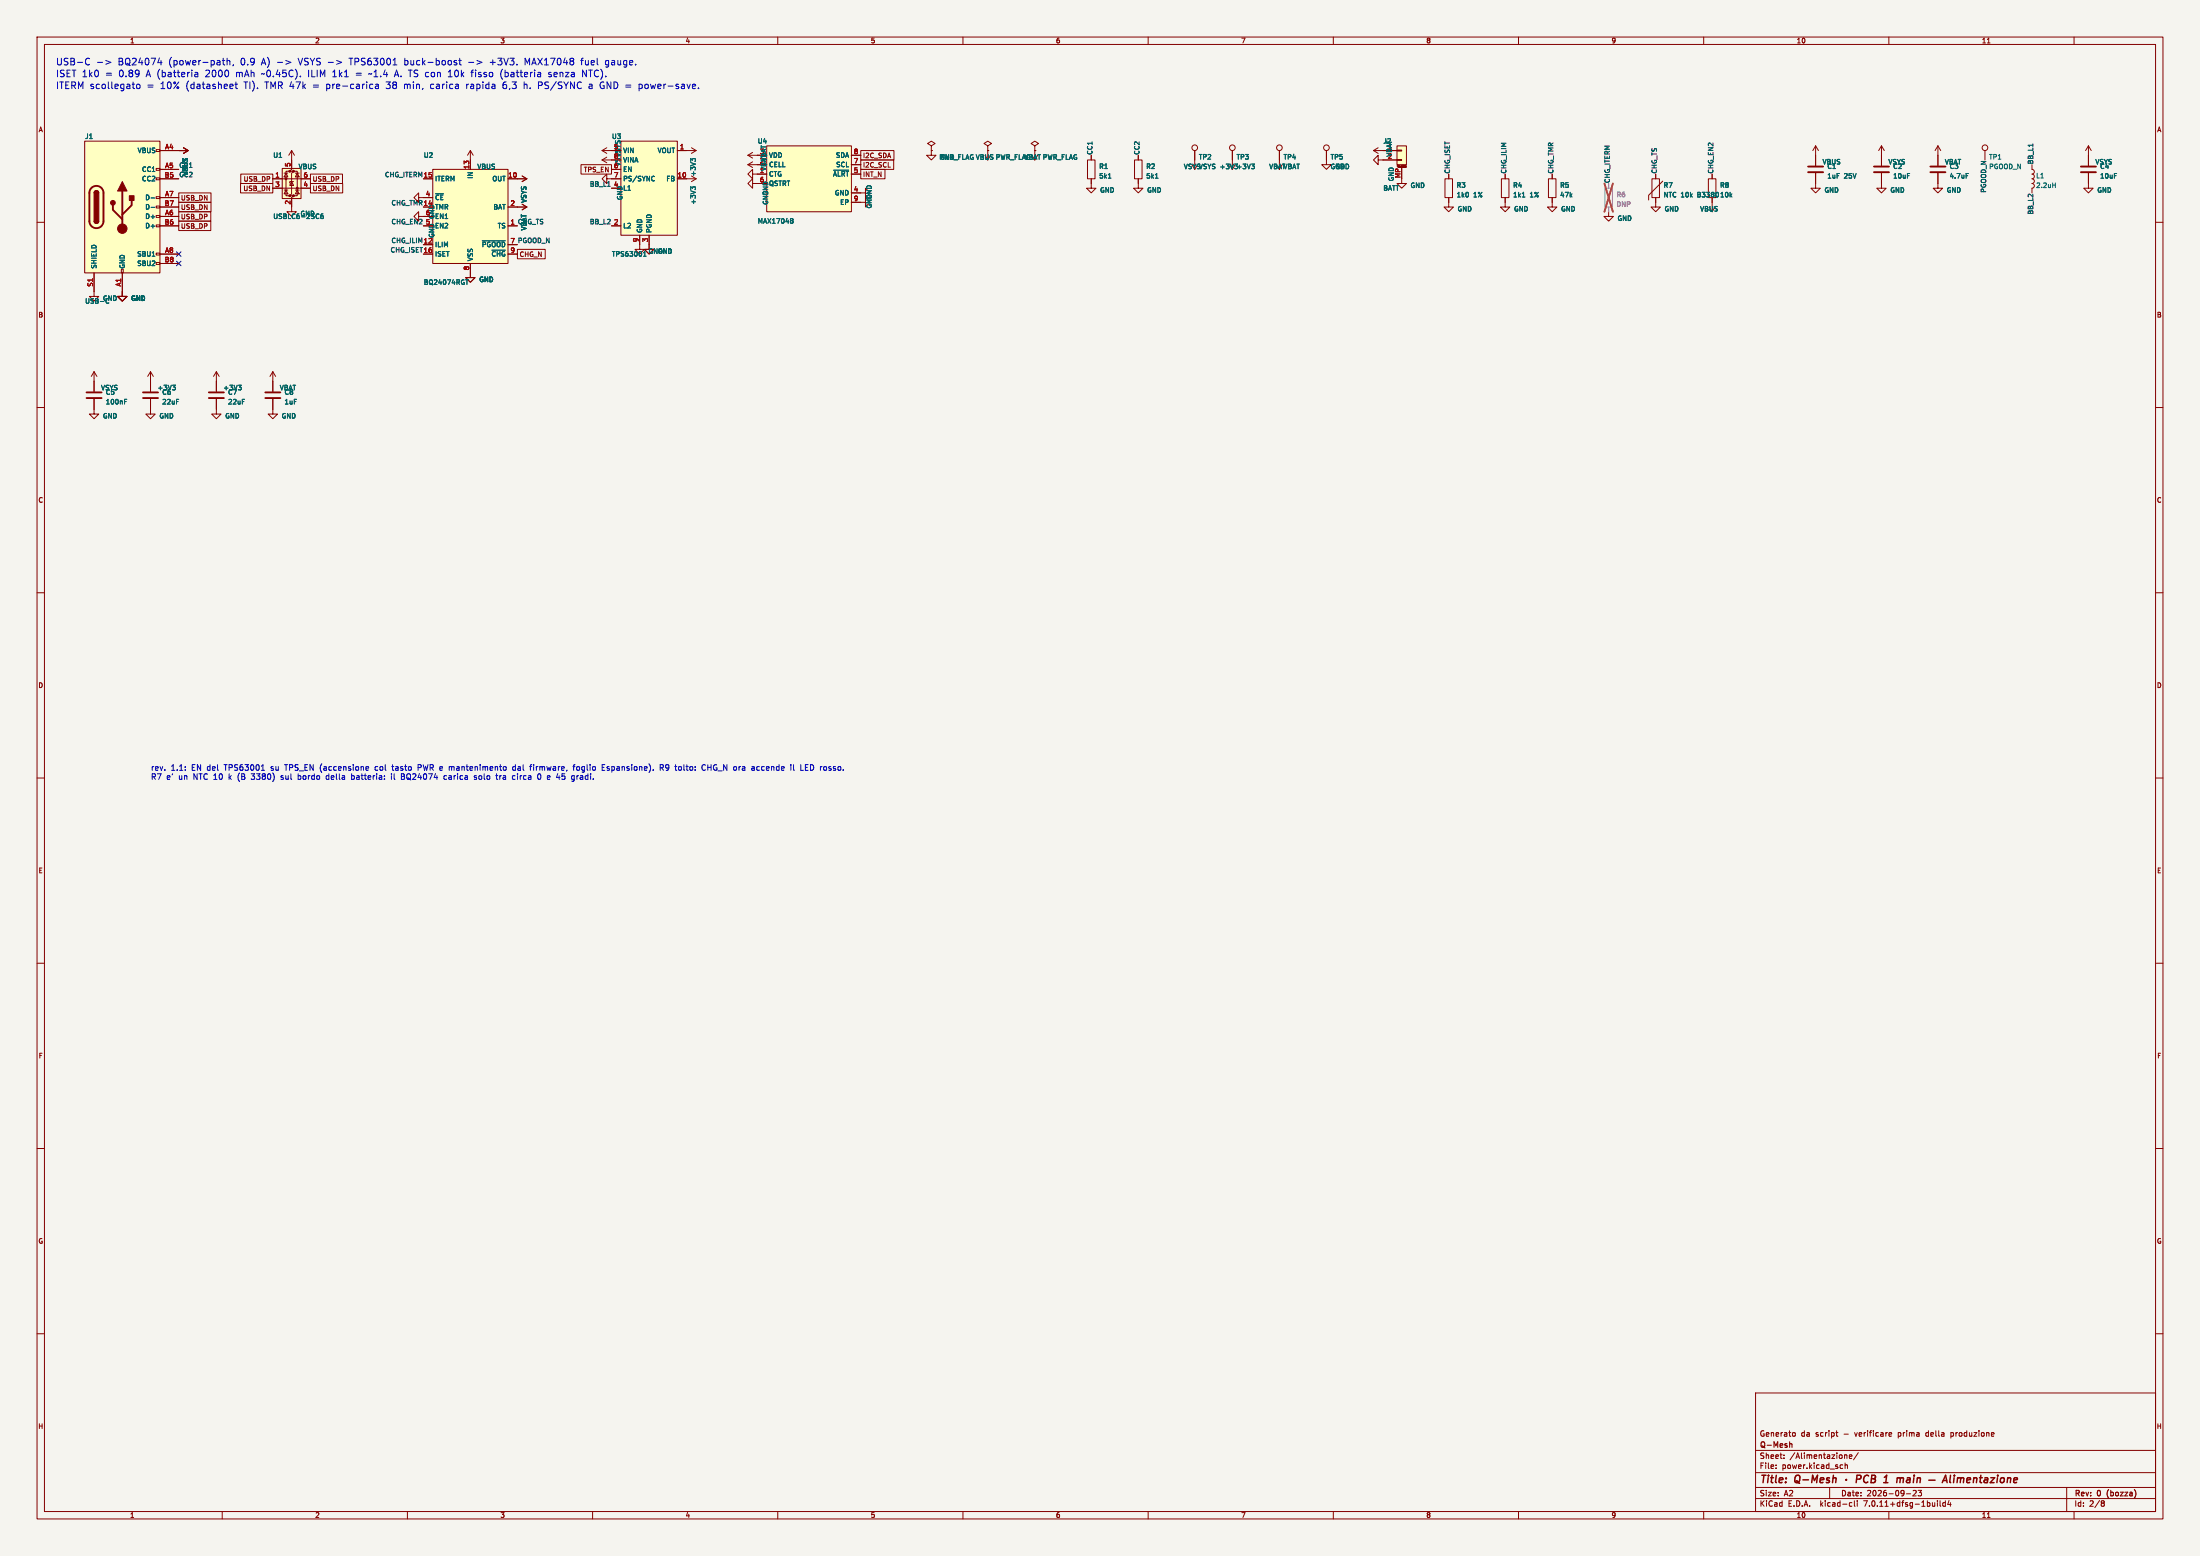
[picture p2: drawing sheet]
<svg xmlns="http://www.w3.org/2000/svg" width="594mm" height="420mm" viewBox="0 0 594 420" stroke-linecap="round" stroke-linejoin="round" font-family="sans-serif">
<path d="M0 0h594v420h-594z" fill="#f5f4ef" stroke="#f5f4ef" stroke-width=".27"/>
<g fill="none" stroke="#840000" stroke-width=".27">
<path d="M10 10h574v400h-574zM12 12h570v396h-570zM60 10v2M110 10v2M160 10v2M210 10v2M260 10v2M310 10v2M360 10v2M410 10v2M460 10v2M510 10v2"/>
<path d="M536.6 11.6h.7M560 10v2M22.9 38.1h20.3v35.6h-20.3zM49.5 39.9l1.3 .7M163.8 39.9l-1.2 .7M167.6 38.1h15.3v25.4h-15.3zM186.7 39.9l1.3 .7M207 39.4h22.9v17.8h-22.9zM251.5 39.4l1-.7-1-.6-1.1 .6 1.1 .7v1.2M266.7 39.4l1-.7-1-.6-1 .6 1 .7v1.2M279.4 39.4l1-.7-1-.6-1 .6 1 .7v1.2M372.1 39.9l-1.3 .7"/>
<path d="M377.2 39.4h2.5v5.1h-2.5zM490.2 39.4l-.7 1.2M490.2 39.4v5.3M490.2 39.4l.8 1.2M508 39.4v5.3M508 39.4l-.8 1.2M508 39.4l.8 1.2M523.2 39.4l-.7 1.2M523.2 39.4v5.3M523.2 39.4l.8 1.2M563.9 39.4l-.8 1.2M563.9 39.4v5.3"/>
<path d="M563.9 39.4l.7 1.2M10 60h2M25.4 59.7l.2 .4 .4 .2 .5-.2 .2-.4M25.4 52.1l.2-.5 .4-.2 .5 .2 .2 .5M42.2 58.2h1v.5h-1zM42.2 55.6h1v.5h-1zM42.2 53.1h1v.5h-1zM42.2 48h1v.5h-1zM42.2 45.5h1v.5h-1zM42.2 40.4h1v.5h-1zM43.2 48.3h5.1M43.2 55.9h5.1"/>
<path d="M43.2 53.3h5.1M43.2 58.4h5.1M43.2 40.6h7.6M43.2 45.7h5.1M48.3 52.1h8.7v2.5h-8.7zM48.3 54.6h8.7v2.6h-8.7zM48.3 59.7h8.6v2.5h-8.6zM48.3 57.2h8.6v2.5h-8.6zM50.8 40.6l-1.3 .8M64.9 49.5h8.8v2.6h-8.8zM65 47h8.7v2.5h-8.7zM73.7 48.3h10.1"/>
<path d="M73.7 50.8h10.1M76.2 45.5h5.1v8.1h-5.1zM76.7 51.3h1M76.7 46.7h1M77.2 46.7l.5 1.1h-1zM77.2 51.3l.5 1h-1zM78.2 46.2h-1v6.6h1M78.7 49l.5 1h-1zM78.7 40.6v5.1l-.5 .5h1l-.5 .5v5.6l-.5 .5h1l-.5 .5v3.9h1.3l-1.3 1.2-1.2-1.2h1.2M78.7 40.6l-.7 1.3M78.7 40.6l.8 1.3M79.2 49h-1v.4"/>
<path d="M79.2 46.2h1.1v6.6h-1.1M79.8 51.3h1M79.8 46.7h1M80.3 51.3l.5 1h-1zM80.3 46.7l.5 1.1h-1zM83.8 49.5h8.7v2.6h-8.7zM83.8 47h8.7v2.5h-8.7zM113 53.3v-1.2l-1.2 1.2 1.2 1.3v-1.3h3.8M113 58.4v-1.2l-1.2 1.2 1.2 1.3v-1.3h3.8M114.3 48.3h2.5M114.3 55.9h2.5M116.8 45.7h20.4v25.4h-20.4z"/>
<path d="M127 40.6v5.1M127 40.6l-.8 1.3M127 40.6l.8 1.3M137.2 48.3h5M137.2 55.9h5M141 55.1l1.2 .8M141 47.5l1.2 .8M142.2 55.9l-1.2 .7M142.2 48.3l-1.2 .7M156.9 44.5h8.2v2.5h-8.2zM162.6 40.6h5M162.6 43.2h5"/>
<path d="M162.6 40.6l1.2 .8M162.6 43.2l1.2 .7M163.8 48.3v-1.3l-1.2 1.3 1.2 1.2v-1.2h3.8M163.8 42.4l-1.2 .8M165.1 50.8h2.5M165.1 45.7h2.5M182.9 48.3h5.1l-1.3 .7M182.9 40.6h5.1M188 40.6l-1.3 .8M201.9 44.5l1.3 .7M201.9 44.5h5.1M201.9 41.9h5.1"/>
<path d="M201.9 41.9l1.3 .8M203.2 49.5v-1.2l-1.3 1.2 1.3 1.3v-1.3h3.8M203.2 47v-1.3l-1.3 1.3 1.3 1.3v-1.3h3.8M203.2 43.7l-1.3 .8M203.2 41.1l-1.3 .8M229.9 52.1h3.8v-1.3l1.2 1.3-1.2 1.2v-1.2M229.9 54.6h3.8v-1.3l1.2 1.3-1.2 1.3v-1.3M229.9 44.5h2.5M229.9 47h2.5M229.9 41.9h2.5M232.4 45.7h6.5v2.6h-6.5zM232.4 43.2h8.9v2.5h-8.9z"/>
<path d="M232.4 40.6h9v2.6h-9zM251.5 40.6v1.3h1.2l-1.2 1.3-1.3-1.3h1.3M251.5 40.6h.1M266.7 40.6h.1M266.7 40.6v2.6M279.4 40.6h.1M279.4 40.6v2.6M293.6 43.2h2.1v5.1h-2.1zM294.6 48.3v2.5h1.3l-1.3 1.3-1.2-1.3h1.2M294.6 41.9v1.3M306.3 43.2h2.1v5.1h-2.1zM307.3 48.3v2.5h1.3l-1.3 1.3-1.2-1.3h1.2"/>
<path d="M307.3 41.9v1.3M322.6 40.6v5.1M332.7 40.6v5.1M345.4 40.6v5.1M358.1 40.6v3.9h1.3l-1.3 1.2-1.2-1.2h1.2M370.8 40.6h6.4M370.8 40.6l1.3 .8M372.1 43.2v-1.3l-1.3 1.3 1.3 1.3v-1.3h5.1M377.2 43.1h1.3v.2h-1.3zM377.2 40.5h1.3v.3h-1.3zM377.4 45.2h2.1M378.5 45.2v4.3h1.2l-1.2 1.3-1.3-1.3h1.3"/>
<path d="M379.5 45.1h.1M379.5 45h.1M379.5 44.8h.1M379.6 45.1h.1M379.6 44.7l-.1 .1M379.6 44.7v.1M379.6 44.7v.4M390.1 48.3h2.1v5h-2.1zM391.2 53.3v2.6h1.2l-1.2 1.3-1.3-1.3h1.3M391.2 47v1.3M405.4 48.3h2v5h-2zM406.4 53.3v2.6h1.3l-1.3 1.3-1.3-1.3h1.3"/>
<path d="M406.4 47v1.3M418.1 48.3h2v5h-2zM419.1 53.3v2.6h1.3l-1.3 1.3-1.3-1.3h1.3M419.1 47v1.3M434.3 57.2v1.2h1.3l-1.3 1.3-1.2-1.3h1.2M446 48.3h2.1v5h-2.1zM447 53.3v2.6h1.3l-1.3 1.3-1.2-1.3h1.2M447 47v1.3M448.9 48.9l-3.8 3.8v1.3M461.3 48.3h2v5h-2zM462.3 47v1.3M462.3 53.3v3.9"/>
<path d="M490.2 46.7v4.1h1.3l-1.3 1.3-1.3-1.3h1.3M508 46.7v4.1h1.3l-1.3 1.3-1.3-1.3h1.3M523.2 46.7v4.1h1.3l-1.3 1.3-1.2-1.3h1.2M535.9 40.6v2.6M548.6 44.5v1.2l.5 .2 .2 .5-.2 .4-.5 .2 .5 .2 .2 .4-.2 .5-.5 .2 .5 .1 .2 .5-.2 .4-.5 .2 .5 .2 .2 .5-.2 .4-.5 .2v1.3M563.9 46.7v4.1h1.2l-1.2 1.3-1.3-1.3h1.3M582 60h2M25.4 73.7v6.3h1.3l-1.3 1.3-1.3-1.3h1.3M32.8 72.6h.5v1.1h-.5zM33 73.7v6.3h1.3l-1.3 1.3-1.3-1.3h1.3M42.2 70.9h1v.5h-1zM42.2 68.3h1v.5h-1z"/>
<path d="M42.2 60.7h1v.5h-1zM43.2 61h5.1M43.2 68.6h5.1M43.2 71.1h5.1M114.3 61h2.5M114.3 66h2.5M114.3 68.6h2.5M127 71.1v3.8h1.3l-1.3 1.3-1.3-1.3h1.3M137.2 61h2.5M137.2 66h2.5M137.2 68.6h2.5M139.7 67.3h7.5v2.6h-7.5z"/>
<path d="M165.1 61h2.5M172.7 63.5v3.8h1.3l-1.3 1.3-1.3-1.3h1.3M175.3 63.5v3.8h1.2l-1.2 1.3-1.3-1.3h1.3M10 110h2M25.4 107.7v4.1h1.3l-1.3 1.2-1.3-1.2h1.3M25.4 100.3l-.8 1.3M25.4 100.3v5.4M25.4 100.3l.8 1.3M40.6 107.7v4.1h1.3l-1.3 1.2-1.2-1.2h1.2M40.6 100.3l-.7 1.3M40.6 100.3v5.4M40.6 100.3l.8 1.3"/>
<path d="M58.4 107.7v4.1h1.3l-1.3 1.2-1.3-1.2h1.3M58.4 100.3v5.4M58.4 100.3l-.7 1.3M58.4 100.3l.8 1.3M73.7 107.7v4.1h1.2l-1.2 1.2-1.3-1.2h1.3M73.7 100.3l-.8 1.3M73.7 100.3v5.4M73.7 100.3l.7 1.3M582 110h2M10 160h2M582 160h2M10 210h2"/>
<path d="M582 210h2M10 260h2M582 260h2M10 310h2M582 310h2M10 360h2M474 376h108v32h-108zM582 360h2M474 397.5h108M474 391.5h108M479.5 396.2v.2M479.5 395.4v.2"/>
<path d="M481.7 393.5v.2M481.7 392.7v.2M484.2 386.7l.5 .3v.5l-.5 .2M495.7 386.7h.5M495.9 387.5l.3 .2M497.1 395.4h.4M497.5 396.3l-.4 .1M498.2 395.5l.5-.1 .1 1M498.2 394.9v1.5M498.2 392.7l.5 .2v.8M499.3 393.2l.7-.2v-.3h-.5l-.2 .2 .1 .7h.6M501.7 392.1l-1.2 1.9"/>
<path d="M510.1 386.7h.4l.2 .3-.7 .2M510.1 387.6h.6M526.7 386.7v1.5M526.7 387.6l.2 .1M526.9 386.7h-.2M538.3 386.7l.1 .3-.7 .2M60 408v2M110 408v2M160 408v2M210 408v2M260 408v2M310 408v2"/>
<path d="M360 408v2M410 408v2M460 408v2M474 404.5h108M474 401.5h108M494 401.5v3M499.6 405.6h.4M500 406.5l-.4 .1M500.7 405.1v1.3l.2 .2M501.5 405.1v.1M501.5 405.6v1M510 408v2"/>
<path d="M514.7 403.2h1.2M516.5 402.4l.6-.1 .3 .4-.9 1.1h.9M517.9 402.3h.9l-.5 .5 .4 .2v.6l-.2 .2-.6-.2M523.1 405.1v.1M523.1 405.6v1M523.8 405.1v1.3l.2 .2M525.2 405.6h-.4l-.3 .3 .2 .6h.5M525.2 405.1v1.5M526.2 405l-.3 1.1h.9M526.6 405.6v1M536.6 409.6h.7M558 401.5v6.5"/>
<path d="M560 408v2M567.6 405.1l.6 .3-.3 .3M567.6 405.7h.3M567.9 405.7l.3 .6-.6 .3"/>
<circle cx="322.6" cy="39.9" r=".76"/>
<circle cx="332.7" cy="39.9" r=".76"/>
<circle cx="345.4" cy="39.9" r=".76"/>
<circle cx="358.1" cy="39.9" r=".76"/>
<circle cx="535.9" cy="39.9" r=".76"/>
</g>
<g fill="none" stroke="#840000" stroke-width=".4">
<path d="M498.5 399.3v.2M501.3 399.2l.9-.1 .3-.2-.1-.5-.2-.2h-.8l-.2 2M504.5 398.4a.96 .96 0 0 0-1.3 .5 .96 .96 0 0 0 .7 1.3l.4-.2M505.3 399.1h.7M505.4 398.2h.7l.3 .4-.4 .5 .3 .2 .1 .5-.5 .4h-.7zM508.8 398.8l.6-.6-.2 2M513.4 398.9l.6 .2-.2 1.1M524.7 399.6h.9M526.6 398.2l-.2 1.7 .3 .3M527.6 398.9l-.2 1.3M527.7 398.2v.2M528.5 399.1l.6-.2 .3 .2"/>
<path d="M528.6 398.9l-.2 1.3M529.4 399.1a.5 .5 0 0 1 .8-.1l-.1 1.2M529.4 399.1l-.1 1.1M531.1 399.5l.9-.2v-.3h-.8l-.2 .9 .3 .3 .5-.1M532.9 399.1l.3-.2 .5 .1-.1 1.2M532.9 398.9l-.1 1.3M534.5 398.9h.7M534.8 398.2l-.2 1.7 .5 .3M535.9 399h.7v1.2M536.7 399.3l-.7 .1-.3 .3 .2 .5 .7-.1M537.5 398.9h1.1l-1.3 1.3h1.1M539.3 398.9l-.1 1.3"/>
<path d="M539.4 398.2v.2M540.3 399.1l.3-.2 .5 .2v.7l-.2 .3-.5 .1-.3-.2zM542.1 399.1l.3-.2 .4 .1v1.2M542.1 398.9l-.2 1.3M543.7 399.5l1-.2-.1-.3h-.7l-.2 .9 .2 .3 .6-.1M508.6 400.2h1.1M524.4 400.2l.9-2 .4 2"/>
</g>
<path d="M483.2 389.8l.6-.1v1" fill="none" stroke="#840000" stroke-width=".3"/>
<g fill="none" stroke="#840000" stroke-width=".51">
<path d="M24.7 50.7a1.91 1.91 0 0 1 2.1-.4 1.91 1.91 0 0 1 1.1 1.8v7.6a1.91 1.91 0 0 1-1.9 1.9 1.91 1.91 0 0 1-1.9-1.9v-7.8zM30.5 55.4v1.2l2.5 2.6M33 51.6v10.1M35.6 54.1v1.3l-2.6 2.5M488.2 46.5h4.1M488.2 45h4.1M506 46.5h4M506 45h4M521.2 46.5h4.1M521.2 45h4.1M561.8 46.5h4.1M561.8 45h4.1"/>
<path d="M23.4 107.4h4M23.4 105.9h4M38.6 107.4h4.1M38.6 105.9h4.1M56.4 107.4h4.1M56.4 105.9h4.1M71.6 107.4h4.1M71.6 105.9h4.1"/>
</g>
<g fill="none" stroke="#006464" stroke-width=".27">
<path d="M40.8 53.4h1M40.8 56h1M87.2 57.7l-.5 .3-.1 .8 .2 .2 .5-.1-.1-.6-.4-.1-.2 .3M176.4 47.6l.3 .1M176.7 48.7l-.3 .1M187 43.2l-.5-.4v.8M187 50.8l-.5-.4v.8M187 50.7l.2-.3 .6 .3M187 43l.2-.2 .6 .2M213.7 59l.4 .2-.2 .3M213.7 59.5h.2M213.9 59.5l.2 .5-.4 .3"/>
<path d="M225 45.9h4.1M299.2 48.1h.8M311.9 48.1h.8M337.9 44.3h.8l-.4 .5M338.4 44.8l.3 .2-.3 .6M411 53.2h.7M530.9 46.8h.6M554.2 50h.8M555 49.4v1.2M125.7 75.5h.7M130.2 65h6.2M132.8 67.5h3.6"/>
<path d="M173.7 69.2h.8M173.7 68.3l.4-.4v1.3M33.6 108.4h.4M33.6 107.8h.6M46.6 104h.8l-.5 .5M47.1 104.5l.3 .2-.3 .5M64.3 104h.8l-.4 .5M64.9 104.5l.2 .2-.2 .5"/>
</g>
<path d="M433.3 50.8h2.1v5.1h-2.1zM434.3 49.5v1.3M434.3 55.9v1.3" fill="none" stroke="#9c9b98" stroke-width=".27"/>
<path d="M433.2 49.5l2.3 7.7M435.5 49.5l-2.3 7.7" fill="none" stroke="#eb3a3d" stroke-width=".46"/>
<g fill="#ffffc2" stroke="#ffffc2" stroke-width=".27">
<path d="M116.8 45.7h20.4v25.4h-20.4z"/>
<path d="M167.6 38.1h15.3v25.4h-15.3z"/>
<path d="M377.2 39.4h2.5v5.1h-2.5z"/>
<path d="M76.2 45.5h5.1v8.1h-5.1z"/>
<path d="M207 39.4h22.9v17.8h-22.9z"/>
<path d="M22.9 38.1h20.3v35.6h-20.3z"/>
</g>
<g fill="#840000" stroke="#840000" stroke-width=".27">
<path d="M25.4 59.7h1.3l-.2 .4-.5 .2-.4-.2z"/>
<path d="M25.4 52.1h1.3v7.6h-1.3z"/>
<path d="M25.6 51.6l.7-.1 .4 .6h-1.3z"/>
<path d="M33 49l1.3 2.6h-2.6z"/>
<path d="M34.9 52.8h1.3v1.3h-1.3z"/>
<circle cx="77.2" cy="48.3" r=".25"/>
<circle cx="78.2" cy="52.8" r=".25"/>
<circle cx="78.2" cy="46.2" r=".25"/>
<circle cx="79.2" cy="52.8" r=".25"/>
<circle cx="79.2" cy="46.2" r=".25"/>
<circle cx="80.3" cy="50.8" r=".25"/>
<circle cx="30.5" cy="54.7" r=".63"/>
<circle cx="33" cy="61.7" r="1.27"/>
</g>
<path d="M548.9 38.8v.8M164 50.3h.8" fill="none" stroke="#0f0f0f" stroke-width=".27"/>
<g fill="none" stroke="#0000c2" stroke-width=".27">
<path d="M23.4 15.8l.8 .1M24.2 17.4h-.8M26.3 16.8h1.4M28.6 16.3l1.3 .5-1.3 .6M42.6 16.9h1.1M43.5 16.3v1.2M52.6 19.6h.7l.1 1.1M53.4 19.9l-.6 .1-.2 .3M60 16.3h.7M60.3 17.3l.4 .2M61.3 16.5l.3-.2 .4 .1 .1 1.1M61.3 15.7v1.8"/>
<path d="M63 17.4l-.2 .4M77.2 16.3l1.3 .5-1.3 .6M90.9 16.3l1.3 .5-1.3 .6M99.8 19.9l-.3 .1M106.1 17.5h1.1M107.1 18.9l-.6 1.8M121.6 18.9l-.6 .5M122.7 16.8l.7 .4-.1 .2-.5 .1M122.7 16.4h.6M123.9 16.3h.7M124.1 15.7v1.6l.5 .2M126.5 16.8h1.4"/>
<path d="M127.1 19.5h.7M127.8 18.9l-.4 .3v1.5M128.8 16.3l1.3 .5-1.3 .6M135.7 18.7a2.06 2.06 0 0 0 0 2.7M142.4 17l-.6-1.3v1.8M148.8 19.6l-.4-.1-.3 .3 .1 .2 .6 .2M156.8 16.3h.7M163.6 18l.1 .1M163.8 16.3l-.3 .4v.5l.3 .3M35.7 22.7h.7M36.2 23.9h.2M37 22.8l.5-.1 .3 .4v.5l-.3 .3-.5-.1-.1-.2z"/>
<path d="M52.6 20.5l.2 .2 .6-.1M63.4 22.7h.7M63.7 22.1v1.6l.4 .2M100.5 22.7l.1 .1M100.6 23.8l-.1 .1M101.4 22.8h.7l.1 1.1M102.2 23.1l-.6 .1-.3 .3 .3 .4 .6-.1M121 20.7h1.1M126 22.7v1.2M126.1 22.9l-.1 .2M136 22.9l-.2 .2M136 22.3l-.2 .6 .2 .9"/>
<path d="M141.5 22.1v1.8M141.8 22.7l-.3 .2M145.4 22.1v1.8M145.4 23.1h.7M148.1 20.6h.7M157.3 20.7v-1.8l1 1.8M159.6 22.7l-.5 .1M159.7 23.2h-.4l-.3 .3 .1 .3 .6 .1M172.6 22.8h.6M172.6 23.8h.6M172.6 22.7v1.8M188.6 23.7v.2"/>
<path d="M67.8 210.2l.2 .2M70.6 207.9h.8M75.9 210.3l.4 .1M76.1 209.4l-.2 .2 .2 .3M80.5 210.3l.4 .1M80.5 208.9v1.5M80.9 209.4h-.4M88.6 209.4l-.5 .2v.6l.5 .2M95 209.4l.6 .1M95 208.9v1.5M95.6 210.2l-.6 .1M99 206.9l.5 .1v.3l-.7 .1"/>
<path d="M99.5 207.8l-.5 .1M101.6 206.9l-.3 .3v.4l.3 .3M105.7 208.9v.1M105.7 209.4v1M105.8 206.9h.5M106 206.4v1.3l.2 .2M106.4 208.9v1.3l.2 .2M108.4 208.9v1.5l.8-.2v-.3l-.3-.3M108.4 209.6h.5M108.9 208.9l.3 .2-.3 .5M112.9 207.2h.6M113.5 206.4h-.6v1.5"/>
<path d="M120.6 209.4h-.5l-.3 .2 .2 .7h.6M128.6 209.4h-.3l-.3 .2 .1 .2 .5 .1v.4h-.6M134.9 209.4v1M135.4 209.4l-.5 .2M139.1 207l-.4-.1-.3 .3 .2 .6h.5M139.1 206.4v1.5M139.7 208.9v.1M139.7 209.4v1M143 206.9h.6M143.4 206.4h.2M144.1 206.4v.1M144.1 206.9v1"/>
<path d="M146 209.1v.7l-.3 .6M154.7 206.9h.6M155.3 206.4l-.4 .2v1.3M156.2 209.4h-.3M156.2 206.9l-.5 .3 .1 .6 .4 .1M162.6 207.1h.5M163.3 206.4h-.7v1.5h.7M163.9 207.8l.1 .1M164.1 206.9l-.2 .2 .2 .3M178.3 207.2l.7-.1 .1-.6-.8-.1v1.5M178.6 207.2l.5 .7M179.9 206.5l-.2 .2 .2 .6"/>
<path d="M183.7 206.9l.3 .3M184 207.6l-.3 .3M189.8 206.5h.7M190.5 207.8h-.7M191.1 207.1h.9M191.1 206.4v1.5M204.5 207.8h.5M204.5 207h.5M214.3 207.8l.2 .1M217.5 207.9h.7M217.5 206.4h.7"/>
</g>
<path d="M47.7 70.5l1.2 1.2M47.7 68l1.2 1.2M48.9 70.5l-1.2 1.2M48.9 68l-1.2 1.2" fill="none" stroke="#000084" stroke-width=".27"/>
<g font-size="2.8" fill="#840000">
<text x="475" y="400.9">Title:</text>
<text x="484.7" y="400.9">Q-Mesh</text>
<text x="511.2" y="400.9">1</text>
<text x="515.4" y="400.9">main</text>
</g>
<g font-size="2.5" fill="#0000c2">
<text x="15" y="17.7">USB-C</text>
<text x="31.8" y="17.7">BQ24074</text>
<text x="45.5" y="17.7">(power-path,</text>
<text x="65" y="17.7">0.9</text>
<text x="70.8" y="17.7">A) -&gt;</text>
<text x="80.9" y="17.7">VSYS -&gt;</text>
<text x="94.8" y="17.7">TPS63001</text>
<text x="109.7" y="17.7">buck-boost</text>
<text x="133" y="17.7">+3V3.</text>
<text x="142.5" y="17.7">MAX17048</text>
<text x="157.9" y="17.7">fuel</text>
<text x="164.5" y="17.7">gauge.</text>
<text x="15" y="20.9">ISET 1k0</text>
<text x="28.4" y="20.9">=</text>
<text x="32.1" y="20.9">0.89</text>
<text x="39.6" y="20.9">A (batteria</text>
<text x="55.7" y="20.9">2000</text>
<text x="64" y="20.9">mAh</text>
<text x="71.1" y="20.9">~0.45C).</text>
<text x="83.7" y="20.9">ILIM</text>
<text x="90.4" y="20.9">1k1</text>
<text x="96.7" y="20.9">=</text>
<text x="100.4" y="20.9">~1.4</text>
<text x="107.5" y="20.9">A. TS con</text>
<text x="122.2" y="20.9">10k</text>
<text x="128.5" y="20.9">fisso</text>
<text x="136.4" y="20.9">(batteria</text>
<text x="149.5" y="20.9">senza</text>
<text x="158.7" y="20.9">NTC).</text>
<text x="15" y="24.2">ITERM scollegato</text>
<text x="39.6" y="24.2">=</text>
<text x="43.3" y="24.2">10%</text>
<text x="50.3" y="24.2">(datasheet</text>
<text x="66.1" y="24.2">TI).</text>
<text x="71.8" y="24.2">TMR 47k</text>
<text x="84.9" y="24.2">=</text>
<text x="88.6" y="24.2">pre-carica</text>
<text x="104.9" y="24.2">38</text>
<text x="109.8" y="24.2">min,</text>
<text x="117" y="24.2">carica</text>
<text x="126.7" y="24.2">rapida</text>
<text x="136.7" y="24.2">6,3</text>
<text x="142.5" y="24.2">h.</text>
<text x="146.4" y="24.2">PS/SYNC</text>
<text x="160.2" y="24.2">a GND =</text>
<text x="174" y="24.2">power-save.</text>
</g>
<g font-size="2.1" fill="#0000c2">
<text x="40.6" y="208.1">rev.</text>
<text x="46.1" y="208.1">1.1:</text>
<text x="51.8" y="208.1">EN del</text>
<text x="60.8" y="208.1">TPS63001</text>
<text x="73.6" y="208.1">su</text>
<text x="77.5" y="208.1">TPS_EN (accensione</text>
<text x="102.1" y="208.1">col</text>
<text x="106.9" y="208.1">tasto</text>
<text x="113.9" y="208.1">PWR e mantenimento</text>
<text x="140" y="208.1">dal</text>
<text x="144.9" y="208.1">firmware,</text>
<text x="156.7" y="208.1">foglio</text>
<text x="164.6" y="208.1">Espansione).</text>
<text x="180.4" y="208.1">R9</text>
<text x="184.7" y="208.1">tolto:</text>
<text x="192" y="208.1">CHG_N ora</text>
<text x="205.7" y="208.1">accende</text>
<text x="216.4" y="208.1">il</text>
<text x="219.3" y="208.1">LED rosso.</text>
<text x="40.6" y="210.6">R7</text>
<text x="44.9" y="210.6">e'</text>
<text x="48.3" y="210.6">un</text>
<text x="52.3" y="210.6">NTC 10</text>
<text x="62.2" y="210.6">k (B</text>
<text x="68.6" y="210.6">3380)</text>
<text x="76.7" y="210.6">sul</text>
<text x="81.4" y="210.6">bordo</text>
<text x="89.2" y="210.6">della</text>
<text x="96.2" y="210.6">batteria:</text>
<text x="109.9" y="210.6">BQ24074</text>
<text x="121.6" y="210.6">carica</text>
<text x="129.9" y="210.6">solo</text>
<text x="136" y="210.6">tra</text>
<text x="140.5" y="210.6">circa</text>
<text x="147.5" y="210.6">0</text>
<text x="150.3" y="210.6">e 45</text>
<text x="157.1" y="210.6">gradi.</text>
</g>
<g font-size="2.1" fill="#840000">
<text x="475" y="388">Generato</text>
<text x="486.2" y="388">da</text>
<text x="490.2" y="388">script</text>
<text x="497.9" y="388">-</text>
<text x="501.1" y="388">verificare</text>
<text x="512.9" y="388">prima</text>
<text x="520.5" y="388">della</text>
<text x="527.4" y="388">produzione</text>
<text x="475" y="394">Sheet:</text>
<text x="475" y="391.2">Q-Mesh</text>
<text x="483.2" y="394">/Alimentazione/</text>
<text x="475" y="396.7">File:</text>
<text x="481.1" y="396.7">power.kicad_sch</text>
<text x="475" y="406.9">KiCad</text>
<text x="475" y="404.1">Size:</text>
<text x="481.7" y="404.1">A2</text>
<text x="482.7" y="406.9">E.D.A.</text>
<text x="491.6" y="406.9">kicad-cli</text>
<text x="497" y="404.1">Date:</text>
<text x="503.5" y="406.9">7.0.11+dfsg-1build4</text>
<text x="504" y="404.1">2026-09-23</text>
<text x="560" y="404.3">Rev:</text>
<text x="560" y="406.9">Id:</text>
<text x="564.1" y="406.9">2/8</text>
<text x="566.4" y="404.3">0</text>
<text x="569.6" y="404.3">(bozza)</text>
</g>
<g font-size="1.8" fill="#840000">
<text x="35" y="11.9">1</text>
<text x="85" y="11.9">2</text>
<text x="135" y="11.9">3</text>
<text x="185" y="11.9">4</text>
<text x="235" y="11.9">5</text>
<text x="285" y="11.9">6</text>
<text x="335" y="11.9">7</text>
<text x="385" y="11.9">8</text>
<text x="435" y="11.9">9</text>
<text x="485" y="11.9">10</text>
<text x="535" y="11.9">11</text>
<text x="10.3" y="35.9">A</text>
<text x="582.3" y="35.9">A</text>
<text x="157.5" y="46.7">TPS_EN</text>
<text x="232.9" y="47.9">INT_N</text>
<text x="232.9" y="45.4">I2C_SCL</text>
<text x="232.9" y="42.9">I2C_SDA</text>
<text x="65.6" y="51.8">USB_DN</text>
<text x="65.7" y="49.2">USB_DP</text>
<text x="84.3" y="51.8">USB_DN</text>
<text x="84.3" y="49.2">USB_DP</text>
<text x="48.7" y="54.3">USB_DN</text>
<text x="48.7" y="56.8">USB_DN</text>
<text x="48.7" y="59.4">USB_DP</text>
<text x="48.7" y="61.9">USB_DP</text>
<text x="140.2" y="69.5">CHG_N</text>
<text x="10.3" y="85.9">B</text>
<text x="582.3" y="85.9">B</text>
<text x="10.3" y="135.9">C</text>
<text x="582.3" y="135.9">C</text>
<text x="10.3" y="185.9">D</text>
<text x="582.3" y="185.9">D</text>
<text x="10.3" y="235.9">E</text>
<text x="582.3" y="235.9">E</text>
<text x="10.3" y="285.9">F</text>
<text x="582.3" y="285.9">F</text>
<text x="10.3" y="335.9">G</text>
<text x="582.3" y="335.9">G</text>
<text x="10.2" y="385.9">H</text>
<text x="582.2" y="385.9">H</text>
<text x="35" y="409.9">1</text>
<text x="85" y="409.9">2</text>
<text x="135" y="409.9">3</text>
<text x="185" y="409.9">4</text>
<text x="235" y="409.9">5</text>
<text x="285" y="409.9">6</text>
<text x="335" y="409.9">7</text>
<text x="385" y="409.9">8</text>
<text x="435" y="409.9">9</text>
<text x="485" y="409.9">10</text>
<text x="535" y="409.9">11</text>
</g>
<g font-size="1.8" fill="#006464">
<text x="22.9" y="37.7">J1</text>
<text x="37.1" y="41.5">VBUS</text>
<text x="165.1" y="37.7">U3</text>
<text x="168.1" y="41.5">VIN</text>
<text x="177.5" y="41.5">VOUT</text>
<text x="204.5" y="39">U4</text>
<text x="205" y="41.7">3</text>
<text x="373.4" y="39">J2</text>
<text x="374.6" y="40.4">1</text>
<text x="38.2" y="46.6">CC1</text>
<text x="48.3" y="47.9">CC2</text>
<text x="48.3" y="45.4">CC1</text>
<text x="50.9" y="47.6" transform="rotate(-90 50.9 47.6)">VBUS</text>
<text x="73.7" y="42.8">U1</text>
<text x="80.5" y="45.8">VBUS</text>
<text x="114.3" y="42.8">U2</text>
<text x="128.8" y="45.8">VBUS</text>
<text x="167.7" y="45" transform="rotate(-90 167.7 45)">VSYS</text>
<text x="167.7" y="42.4" transform="rotate(-90 167.7 42.4)">VSYS</text>
<text x="168.1" y="46.6">EN</text>
<text x="168.1" y="44">VINA</text>
<text x="188" y="47.7" transform="rotate(-90 188 47.7)">+3V3</text>
<text x="205" y="44.2">2</text>
<text x="207.1" y="46.2" transform="rotate(-90 207.1 46.2)">VBAT</text>
<text x="207.1" y="43.7" transform="rotate(-90 207.1 43.7)">VBAT</text>
<text x="207.5" y="47.9">CTG</text>
<text x="207.5" y="45.3">CELL</text>
<text x="207.5" y="42.8">VDD</text>
<text x="224.8" y="47.9">~{ALRT}</text>
<text x="225.6" y="42.8">SDA</text>
<text x="225.7" y="45.3">SCL</text>
<text x="253.5" y="43.3">PWR_FLAGVBUS PWR_FLAG</text>
<text x="253.7" y="43.3">GND</text>
<text x="276.5" y="43.3">VBATPWR_FLAG</text>
<text x="296.7" y="45.8">R1</text>
<text x="309.4" y="45.8">R2</text>
<text x="319.5" y="45.8">VSYSVSYS +3V3 +3V3</text>
<text x="323.6" y="43.2">TP2</text>
<text x="333.7" y="43.2">TP3</text>
<text x="342.6" y="45.8">VBATVBAT</text>
<text x="346.4" y="43.2">TP4</text>
<text x="359.1" y="43.2">TP5</text>
<text x="359.1" y="45.8">GND</text>
<text x="360.4" y="45.8">GND</text>
<text x="374.6" y="42.9">2</text>
<text x="492" y="44.6">VBUS</text>
<text x="493.3" y="45.8">C1</text>
<text x="509.8" y="44.6">VSYS</text>
<text x="511" y="45.8">C2</text>
<text x="525" y="44.6">VBAT</text>
<text x="526.3" y="45.8">C3</text>
<text x="536.9" y="43.2">TP1</text>
<text x="536.9" y="45.8">PGOOD_N</text>
<text x="565.7" y="44.6">VSYS</text>
<text x="566.9" y="45.8">C4</text>
<text x="38.2" y="49.1">CC2</text>
<text x="117.3" y="49.1">ITERM</text>
<text x="127.9" y="48.4" transform="rotate(-90 127.9 48.4)">IN</text>
<text x="132.8" y="49.1">OUT</text>
<text x="168.1" y="51.7">L1</text>
<text x="168.1" y="49.1">PS/SYNC</text>
<text x="179.8" y="49.1">FB</text>
<text x="205" y="49.3">6</text>
<text x="207.5" y="50.4">QSTRT</text>
<text x="207.6" y="52.9" transform="rotate(-90 207.6 52.9)">GND</text>
<text x="225.3" y="52.9">GND</text>
<text x="235.5" y="53.9" transform="rotate(-90 235.5 53.9)">GND</text>
<text x="296.7" y="48.4">5k1</text>
<text x="296.9" y="52.2">GND</text>
<text x="309.4" y="48.4">5k1</text>
<text x="309.6" y="52.2">GND</text>
<text x="373.4" y="51.7">BATT</text>
<text x="376.5" y="49.1" transform="rotate(-90 376.5 49.1)">GND</text>
<text x="380.7" y="50.9">GND</text>
<text x="393.2" y="50.9">R3</text>
<text x="393.2" y="53.5">1k0</text>
<text x="397.8" y="53.5">1%</text>
<text x="408.4" y="50.9">R4</text>
<text x="408.4" y="53.5">1k1</text>
<text x="413" y="53.5">1%</text>
<text x="421.1" y="50.9">R5</text>
<text x="421.1" y="53.5">47k</text>
<text x="449.1" y="50.9">R7</text>
<text x="449.1" y="53.5">NTC 10k</text>
<text x="458.4" y="53.5">B3380</text>
<text x="464.3" y="50.9">R8</text>
<text x="464.3" y="53.5">10k</text>
<text x="492.5" y="52.2">GND</text>
<text x="493.3" y="48.4">1uF</text>
<text x="497.9" y="48.4">25V</text>
<text x="510.3" y="52.2">GND</text>
<text x="511" y="48.4">10uF</text>
<text x="525.5" y="52.2">GND</text>
<text x="526.3" y="48.4">4.7uF</text>
<text x="549.6" y="48.3">L1</text>
<text x="549.6" y="50.9">2.2uH</text>
<text x="566.2" y="52.2">GND</text>
<text x="566.9" y="48.4">10uF</text>
<text x="39.1" y="59.3">D+</text>
<text x="39.1" y="54.2">D-</text>
<text x="39.1" y="56.7">D-</text>
<text x="73.7" y="59.3">USBLC6-2SC6</text>
<text x="81" y="58.5">GND</text>
<text x="117.3" y="56.7">TMR</text>
<text x="117.3" y="54.2">~{CE}</text>
<text x="117.3" y="59.3">EN1</text>
<text x="133.1" y="56.7">BAT</text>
<text x="142.3" y="54.9" transform="rotate(-90 142.3 54.9)">VSYS</text>
<text x="168.2" y="54.1" transform="rotate(-90 168.2 54.1)">GND</text>
<text x="188" y="55.4" transform="rotate(-90 188 55.4)">+3V3</text>
<text x="207.6" y="55.4" transform="rotate(-90 207.6 55.4)">GND</text>
<text x="226.7" y="55.5">EP</text>
<text x="235.5" y="56.4" transform="rotate(-90 235.5 56.4)">GND</text>
<text x="393.4" y="57.3">GND</text>
<text x="408.7" y="57.3">GND</text>
<text x="421.4" y="57.3">GND</text>
<text x="436.6" y="59.8">GND</text>
<text x="449.3" y="57.3">GND</text>
<text x="458.9" y="57.3">VBUS</text>
<text x="39.1" y="61.8">D+</text>
<text x="117.3" y="61.8">EN2</text>
<text x="117.4" y="64.3" transform="rotate(-90 117.4 64.3)">GND GND</text>
<text x="134.3" y="61.8">TS</text>
<text x="142.3" y="62.3" transform="rotate(-90 142.3 62.3)">VBAT</text>
<text x="168.1" y="61.8">L2</text>
<text x="173.6" y="63" transform="rotate(-90 173.6 63)">GND</text>
<text x="176.1" y="63" transform="rotate(-90 176.1 63)">PGND</text>
<text x="204.5" y="60.6">MAX17048</text>
<text x="36.9" y="69.4">SBU1</text>
<text x="36.9" y="72">SBU2</text>
<text x="117.3" y="66.9">ILIM</text>
<text x="117.3" y="69.4">ISET</text>
<text x="127.9" y="70.6" transform="rotate(-90 127.9 70.6)">VSS</text>
<text x="130" y="66.9">~{PGOOD}</text>
<text x="132.6" y="69.4">~{CHG}</text>
<text x="165.1" y="69.4">TPS63001</text>
<text x="175" y="68.7">GND</text>
<text x="177.5" y="68.7">GND</text>
<text x="26.3" y="72.6" transform="rotate(-90 26.3 72.6)">SHIELD</text>
<text x="33.9" y="72.6" transform="rotate(-90 33.9 72.6)">GND</text>
<text x="114.3" y="77.1">BQ24074RGT</text>
<text x="129.3" y="76.3">GND</text>
<text x="22.9" y="82.1">USB-C</text>
<text x="27.7" y="81.4">GND</text>
<text x="35.3" y="81.4">GND</text>
<text x="27.2" y="105.5">VSYS</text>
<text x="28.4" y="106.7">C5</text>
<text x="42.4" y="105.5">+3V3</text>
<text x="43.7" y="106.7">C6</text>
<text x="60.2" y="105.5">+3V3</text>
<text x="61.5" y="106.7">C7</text>
<text x="75.4" y="105.5">VBAT</text>
<text x="76.7" y="106.7">C8</text>
<text x="27.7" y="113.2">GND</text>
<text x="28.4" y="109.3">100nF</text>
<text x="42.9" y="113.2">GND</text>
<text x="43.7" y="109.3">22uF</text>
<text x="60.7" y="113.2">GND</text>
<text x="61.5" y="109.3">22uF</text>
<text x="75.9" y="113.2">GND</text>
<text x="76.7" y="109.3">1uF</text>
</g>
<g font-size="1.8" fill="#a90000">
<text x="44.5" y="40.4">A4</text>
<text x="165.7" y="40.4">5</text>
<text x="183.4" y="40.4">1</text>
<text x="230.4" y="41.7">8</text>
<text x="44.5" y="45.5">A5</text>
<text x="78.5" y="45.2" transform="rotate(-90 78.5 45.2)">5</text>
<text x="126.7" y="45.8" transform="rotate(-90 126.7 45.8)">13</text>
<text x="165.7" y="45.5">6</text>
<text x="165.7" y="42.9">8</text>
<text x="205" y="46.7">1</text>
<text x="230.4" y="46.7">5</text>
<text x="230.4" y="44.2">7</text>
<text x="44.4" y="48">B5</text>
<text x="44.5" y="53.1">A7</text>
<text x="74.2" y="48">1</text>
<text x="74.2" y="50.5">3</text>
<text x="81.8" y="50.5">4</text>
<text x="81.8" y="48">6</text>
<text x="114.3" y="48">15</text>
<text x="114.9" y="53.1">4</text>
<text x="137.1" y="48">10</text>
<text x="165.7" y="50.5">4</text>
<text x="165.7" y="48">7</text>
<text x="182.8" y="48">10</text>
<text x="230.4" y="51.8">4</text>
<text x="378.2" y="48.2" transform="rotate(-90 378.2 48.2)">MP</text>
<text x="44.4" y="55.6">B7</text>
<text x="44.5" y="58.2">A6</text>
<text x="78.5" y="55.3" transform="rotate(-90 78.5 55.3)">2</text>
<text x="114.3" y="55.6">14</text>
<text x="114.9" y="58.2">6</text>
<text x="137.7" y="55.6">2</text>
<text x="230.4" y="54.4">9</text>
<text x="44.4" y="60.7">B6</text>
<text x="114.3" y="65.8">12</text>
<text x="114.9" y="60.7">5</text>
<text x="137.7" y="60.7">1</text>
<text x="137.7" y="65.8">7</text>
<text x="165.7" y="60.7">2</text>
<text x="172.5" y="65.5" transform="rotate(-90 172.5 65.5)">9</text>
<text x="175" y="65.5" transform="rotate(-90 175 65.5)">3</text>
<text x="44.4" y="70.9">B8</text>
<text x="44.5" y="68.3">A8</text>
<text x="114.3" y="68.3">16</text>
<text x="137.7" y="68.3">9</text>
<text x="25.1" y="77.5" transform="rotate(-90 25.1 77.5)">S1</text>
<text x="32.8" y="77.4" transform="rotate(-90 32.8 77.4)">A1</text>
<text x="126.7" y="73.1" transform="rotate(-90 126.7 73.1)">8</text>
</g>
<g font-size="1.8" fill="#0f0f0f">
<text x="295.2" y="41.9" transform="rotate(-90 295.2 41.9)">CC1</text>
<text x="307.9" y="41.9" transform="rotate(-90 307.9 41.9)">CC2</text>
<text x="103.8" y="47.9">CHG_ITERM15</text>
<text x="391.7" y="47" transform="rotate(-90 391.7 47)">CHG_ISET</text>
<text x="406.9" y="47" transform="rotate(-90 406.9 47)">CHG_ILIM</text>
<text x="419.6" y="47" transform="rotate(-90 419.6 47)">CHG_TMR</text>
<text x="447.6" y="47" transform="rotate(-90 447.6 47)">CHG_TS</text>
<text x="462.8" y="47" transform="rotate(-90 462.8 47)">CHG_EN2</text>
<text x="549.2" y="44.4" transform="rotate(-90 549.2 44.4)">BB_L1</text>
<text x="159.2" y="50.4">BB_L1</text>
<text x="434.9" y="49.5" transform="rotate(-90 434.9 49.5)">CHG_ITERM</text>
<text x="536.5" y="52.2" transform="rotate(-90 536.5 52.2)">PGOOD_N</text>
<text x="105.6" y="55.5">CHG_TMR14</text>
<text x="549.2" y="58" transform="rotate(-90 549.2 58)">BB_L2</text>
<text x="105.6" y="65.7">CHG_ILIM 12</text>
<text x="105.6" y="60.6">CHG_EN2</text>
<text x="137.7" y="60.7">1 CHG_TS</text>
<text x="137.7" y="65.8">7 PGOOD_N</text>
<text x="159.2" y="60.6">BB_L2</text>
<text x="105.3" y="68.2">CHG_ISET16</text>
</g>
<g font-size="1.8" fill="#939391">
<text x="436.4" y="53.4">R6</text>
<text x="436.4" y="56">DNP</text>
</g>
<text font-size=".5" fill="#840000" x="377.1" y="45.1">Mounting</text>
</svg>
